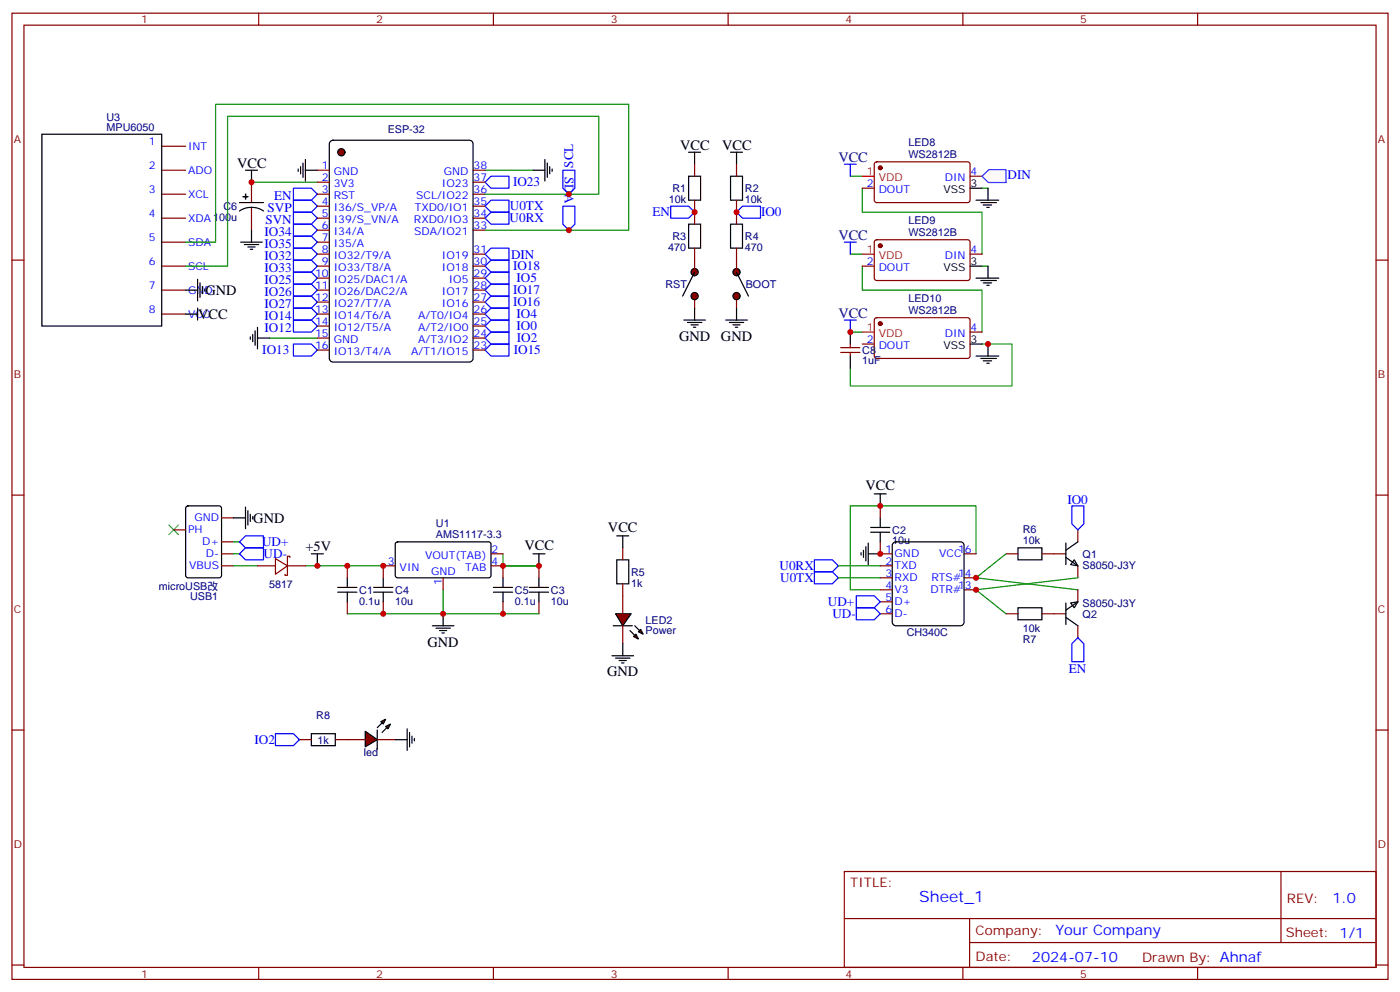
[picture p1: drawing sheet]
<svg xmlns="http://www.w3.org/2000/svg" width="412mm" height="292mm" viewBox="0 0 412 292" stroke-linecap="round" stroke-linejoin="round" font-family="sans-serif">
<g fill="none" stroke="#870000" stroke-width=".35">
<path d="M3.5 3.9h405.4v284.3h-405.4zM7.1 7.4h398.2v277.3h-398.2zM76.2 3.9v3.5M145.3 3.9v3.5M214.5 3.9v3.5M283.6 3.9v3.5M352.8 3.9v3.5M74.1 53.6v6M3.5 76.6h3.6M74.1 61v6.7M405.3 76.6h3.6M3.5 145.7h3.6"/>
<path d="M405.3 145.7h3.6M3.5 214.8h3.6M405.3 214.8h3.6M248.7 256.5h156.6v28.2h-156.6zM377.3 256.5v20.9M248.7 270.3h156.5M285.6 277.4h119.6M285.6 270.3v14.1M3.5 284h3.6M76.2 284.7v3.5M145.3 284.7v3.5M214.5 284.7v3.5"/>
<path d="M283.6 284.7v3.5M352.8 284.7v3.5M405.3 284h3.6"/>
</g>
<path d="M70.6 59.6h7M70.6 62.1a6.4 6.4 0 0 1 7 0" fill="none" stroke="#000" stroke-width=".35"/>
<g fill="#870000" stroke="#000" stroke-width=".35">
<path d="M71.6 57.9h1.4z"/>
<path d="M72.3 57.2l.1 1.4z"/>
</g>
<path d="M217 87.1v3.6" fill="none" stroke="#870000" stroke-width=".35"/>
<circle cx="217" cy="80.1" r="1.06" fill="#870000" stroke="#000" stroke-width=".35"/>
<path d="M217 76.6v3.5" fill="none" stroke="#870000" stroke-width=".35"/>
<circle cx="217" cy="87.1" r="1.06" fill="#870000" stroke="#000" stroke-width=".35"/>
<path d="M217 80.1l3.5 7" fill="none" stroke="#000" stroke-width=".35"/>
<path d="M204.6 87.1v3.6" fill="none" stroke="#870000" stroke-width=".35"/>
<circle cx="204.6" cy="80.1" r="1.06" fill="#870000" stroke="#000" stroke-width=".35"/>
<path d="M204.6 76.6v3.5" fill="none" stroke="#870000" stroke-width=".35"/>
<circle cx="204.6" cy="87.1" r="1.06" fill="#870000" stroke="#000" stroke-width=".35"/>
<g fill="none" stroke="#000" stroke-width=".35">
<path d="M204.6 80.1l-3.5 7M256.5 156.6h5.6M256.5 155.2h5.6M257.5 145.3h3.6M259.3 145.3v3.6M259.3 152.4v2.8M259.3 156.6v2.9M263.1 159.9l.8-.4h19l.9 .4 .2 .6v22.6l-.5 .8-.6 .2h-19l-.9-.4-.2-.6v-22.6zM314 159.8v6.4M317.5 159.5l-3.5 2.4M314 177.4v6.4M314 164l3.5 2.5"/>
<path d="M315.4 177.4l2.1-.3-1.1 1.8zM316.4 164.7l1.1 1.8-2.1-.3zM317.5 177.1l-3.5 2.5M314 181.7l3.5 2.4M91.7 215.9h7.1v3.5h-7.1z"/>
</g>
<g fill="none" stroke="#870000" stroke-width=".35">
<path d="M259.3 148.9v3.5M259.3 159.5v3.5h3.5M317.5 155.9v3.6M259.3 170h3.5M259.3 173.6h3.5M259.3 177.1h3.5M259.3 166.5h3.5M284 163h3.5M284 170h3.5M284 173.6h3.5M310.4 163h3.6M317.5 166.5v3.5"/>
<path d="M317.5 173.6v3.5M259.3 180.6h3.5M310.4 180.6h3.6M317.5 184.1v3.6M88.2 217.7h3.5M98.8 217.7h3.5"/>
</g>
<path d="M287.5 163v-14.1h-37v24.7h8.8M287.5 170l30 3.6" fill="none" stroke="#008700" stroke-width=".35"/>
<g fill="#870000" stroke="#000" stroke-width=".35">
<path d="M107.6 215.2l3.5 2.5-3.5 2.1z"/>
<path d="M111.1 214.8v5.7z"/>
<path d="M111.1 214.1l1.4-1.4z"/>
<path d="M112.5 215.5l1.4-1.4z"/>
<path d="M112.2 212.4l1.4-.7-.7 1.4z"/>
<path d="M113.6 213.8l1.4-.7-.7 1.4z"/>
</g>
<path d="M102.3 217.7h5.3M111.1 217.7h5.3" fill="none" stroke="#870000" stroke-width=".35"/>
<g fill="#870000" stroke="#000" stroke-width=".35">
<path d="M181.3 180.6h4.6l-2.5 3.5z"/>
<path d="M180.6 184.1h5.7z"/>
<path d="M187 184.1l1.4 1.5z"/>
<path d="M185.6 185.6l1.4 1.4z"/>
<path d="M188.7 185.2l.7 1.4-1.4-.7z"/>
<path d="M187.3 186.6l.7 1.4-1.4-.7z"/>
</g>
<g fill="none" stroke="#870000" stroke-width=".35">
<path d="M204.6 48.3v3.6M204.6 58.9v7.1M217 48.3v3.6M217 58.9v7.1M204.6 73v3.6M217 73v3.6M51.2 155.9h3.5M65.3 159.5h3.5M65.3 152.4h3.5M65.3 163h3.5M65.3 166.5h3.5M102.3 166.5v3.5"/>
<path d="M102.3 177.1v3.5M112.9 177.1v3.5M116.4 166.5h-3.5v3.5M130.5 170v3.6M144.6 166.5h3.6v3.5M144.6 163h3.6M148.2 177.1v3.5M158.7 166.5v3.5M158.7 177.1v3.5M183.4 161.2v3.5M183.4 171.8v8.8M296.3 163h3.6"/>
<path d="M306.9 163h3.5M183.4 184.1v5.3M296.3 180.6h3.6M306.9 180.6h3.5"/>
</g>
<g fill="none" stroke="#000" stroke-width=".35">
<path d="M72.3 50.1h3.5M74.1 50.1v3.5M87.8 49.7v.7M88.5 49v2.2M89.3 48v4.2M90 50.1h3.5M90 46.9v6.4M97.2 41.7l.9-.4h40.2l.8 .4 .2 .6v63.2l-.4 .8-.6 .2h-40.2l-.9-.4-.2-.6v-63.2zM157 50.1h3.5M160.5 46.9v6.4M161.2 48v4.2M161.9 49v2.2"/>
<path d="M162.6 49.7v.7M202.8 51.9h3.6v7h-3.6zM202.8 44.8h3.6M204.6 44.8v3.5M215.2 51.9h3.5v7h-3.5zM215.2 44.8h3.5M217 44.8v3.5M70.9 71.3h6.4M72 72h4.2M73 72.7h2.1M73.7 73.4h.7M74.1 67.7v3.6"/>
<path d="M202.8 66h3.6v7h-3.6zM215.2 66h3.5v7h-3.5zM73.7 99.1v.7M74.4 98.4v2.1M75.1 97.4v4.2M75.8 99.5h3.6M75.8 96.3v6.4M54.9 149.1l.5-.2h9.2l.6 .4 .1 20-.5 .7h-9.4l-.7-.4v-20zM116.7 159.7l.4-.2h27.1l.4 .7v9.4l-.7 .4h-27.1l-.4-.7v-9.1zM181.7 157.7h3.5M183.4 157.7v3.5M91.7 163h3.5"/>
<path d="M93.5 163v3.5M99.5 174.3h5.6M99.5 172.9h5.6M102.3 170v2.9M102.3 174.3v2.8M110.1 174.3h5.6M110.1 172.9h5.6M112.9 170v2.9M112.9 174.3v2.8M145.3 174.3h5.7M145.3 172.9h5.7M148.2 170v2.9"/>
<path d="M148.2 174.3v2.8M155.9 174.3h5.7M155.9 172.9h5.7M157 163h3.5M158.7 163v3.5M158.7 170v2.9M158.7 174.3v2.8M181.7 164.7h3.5v7.1h-3.5zM299.9 178.9h7v3.5h-7zM299.9 161.2h7v3.5h-7z"/>
</g>
<path d="M74.1 53.6h19.4M142.9 50.1h14.1M79.4 99.5h14.1M68.8 159.5h1.8M68.8 163h1.8M90 166.5h22.9M130.5 173.6v7M148.2 163v3.5h10.5h-10.5M102.3 180.6h56.4" fill="none" stroke="#008700" stroke-width=".35"/>
<path d="M49.7 154.5l2.9 2.8M52.6 154.5l-2.9 2.8" fill="none" stroke="#3c3" stroke-width=".35"/>
<g fill="none" stroke="#00f" stroke-width=".35">
<path d="M86.4 55.4h5.3l1.8 1.8-1.8 1.7h-5.3zM86.4 58.9h5.3l1.8 1.8-1.8 1.7h-5.3zM142.9 53.6l1.7-1.7h5.3v3.5h-5.3zM165.8 50.1h3.5v5.3l-1.7 1.8-1.8-1.8zM86.4 62.4h5.3l1.8 1.8-1.8 1.8h-5.3zM86.4 66h5.3l1.8 1.7-1.8 1.8h-5.3zM86.4 69.5h5.3l1.8 1.8-1.8 1.7h-5.3zM86.4 76.6h5.3l1.8 1.7-1.8 1.8h-5.3zM86.4 73h5.3l1.8 1.8-1.8 1.8h-5.3zM142.9 60.7l1.7-1.8h5.3v3.5h-5.3zM142.9 64.2l1.7-1.8h5.3v3.6h-5.3zM142.9 74.8l1.7-1.8h5.3v3.6h-5.3z"/>
<path d="M142.9 78.3l1.7-1.7h5.3v3.5h-5.3zM165.8 60.7h3.5v5.3l-1.7 1.7-1.8-1.7zM86.4 87.1h5.3l1.8 1.8-1.8 1.8h-5.3zM86.4 83.6h5.3l1.8 1.8-1.8 1.7h-5.3zM86.4 80.1h5.3l1.8 1.7-1.8 1.8h-5.3zM86.4 90.7h5.3l1.8 1.7-1.8 1.8h-5.3zM86.4 94.2h5.3l1.8 1.8-1.8 1.7h-5.3zM142.9 99.5l1.7-1.8h5.3v3.5h-5.3zM142.9 81.8l1.7-1.7h5.3v3.5h-5.3zM142.9 85.4l1.7-1.8h5.3v3.5h-5.3zM142.9 92.4l1.7-1.7h5.3v3.5h-5.3zM142.9 96l1.7-1.8h5.3v3.5h-5.3z"/>
<path d="M144.6 87.1h5.3v3.6h-5.3l-1.7-1.8zM86.4 101.2h5.3l1.8 1.8-1.8 1.8h-5.3zM142.9 103l1.7-1.8h5.3v3.6h-5.3z"/>
</g>
<circle cx="100.5" cy="44.8" r="1.06" fill="#870000" stroke="#000" stroke-width=".35"/>
<g fill="none" stroke="#870000" stroke-width=".35">
<path d="M47.6 50.1h7.1M47.6 57.2h7.1M47.6 43h7.1M93.5 50.1h3.5M93.5 53.6h3.5M93.5 57.2h3.5M139.3 50.1h3.6M139.3 53.6h3.6M139.3 57.2h3.6M254 55.4h3.5M257.8 47.8l.4-.2 27.1 .1 .5 .6-.1 10.9-.7 .4h-27l-.5-.7v-10.6zM285.8 51.9h3.5"/>
<path d="M47.6 64.2h7.1M47.6 71.3h7.1M47.6 78.3h7.1M93.5 60.7h3.5M93.5 64.2h3.5M93.5 67.7h3.5M93.5 71.3h3.5M93.5 74.8h3.5M93.5 78.3h3.5M139.3 60.7h3.6M139.3 64.2h3.6M139.3 67.7h3.6"/>
<path d="M139.3 74.8h3.6M139.3 78.3h3.6M254 78.3h3.5M257.8 70.8l.4-.2h27.1l.5 .7-.1 10.8-.7 .4h-27l-.5-.7v-10.5zM285.8 74.8h3.5M47.6 85.4h7.1M47.6 92.4h7.1M93.5 81.8h3.5M93.5 85.4h3.5M93.5 88.9h3.5M93.5 92.4h3.5M93.5 96h3.5"/>
<path d="M93.5 99.5h3.5M139.3 81.8h3.6M139.3 85.4h3.6M139.3 88.9h3.6M139.3 92.4h3.6M139.3 96h3.6M139.3 99.5h3.6M257.8 93.7l.4-.2h27.1l.5 .7-.1 10.8-.7 .5-27-.1-.5-.6v-10.6zM285.8 97.7h3.5M93.5 103h3.5M139.3 103h3.6M247.6 102.3h5.7"/>
<path d="M247.6 103.7h5.7M250.5 101.2v1.1M250.5 103.7v1.1M254 101.2h3.5M75.8 166.5h5.3M81.1 164.4l3.6 2.1-3.6 2.5zM84.7 166.5v2.8h-.7v-.3M84.7 166.5h5.3M85.4 164v-.3h-.7v2.8"/>
</g>
<g fill="none" stroke="#00f" stroke-width=".35">
<path d="M248.7 48.3h3.5M250.5 48.3v3.6M197.6 60.7h5.2l1.8 1.7-1.8 1.8h-5.2zM218.7 60.7h5.3v3.5h-5.3l-1.7-1.8zM248.7 71.3h3.5M250.5 71.3v3.5M248.7 94.2h3.5M250.5 94.2v3.5M70.6 159.5l1.7-1.8h5.3v3.5h-5.3zM315.7 148.9h3.6v5.3l-1.8 1.7-1.8-1.7zM70.6 163l1.7-1.8h5.3v3.5h-5.3zM239.9 164.7h5.3l1.7 1.8-1.7 1.8h-5.3z"/>
<path d="M239.9 168.3h5.3l1.7 1.7-1.7 1.8h-5.3zM252.2 175.3h5.3l1.8 1.8-1.8 1.8h-5.3zM252.2 178.9h5.3l1.8 1.7-1.8 1.8h-5.3zM317.5 187.7l1.8 1.7v5.3h-3.6v-5.3zM81.1 215.9h5.3l1.8 1.8-1.8 1.7h-5.3z"/>
</g>
<g fill="none" stroke="#008700" stroke-width=".35">
<path d="M250.5 51.9h3.5M254 55.4v7h35.3v12.4M289.3 55.4h1.7M250.5 74.8h3.5M254 78.3v7.1h35.3v12.3M289.3 78.3h1.7M250.5 97.7h3.5M289.3 101.2h8.8v12.4h-47.6v-5.3M68.8 166.5h7M246.9 166.5h12.4M246.9 170h12.4M296.3 163l-8.8 7"/>
<path d="M317.5 170l-30 3.6 8.8 7"/>
</g>
<g fill="none" stroke="#000" stroke-width=".35">
<path d="M12.3 39.5h35.3v56.5h-35.3zM285.8 55.4h3.5M287.5 58.9h6.7M288.9 59.6h4.6M291 55.4v3.5M285.8 78.3h3.5M289.6 60.3h2.5M290.7 61h.7M291 78.3v3.5M54.7 85.4h3.5M54.7 92.4h3.5M58.2 82.2v6.3"/>
<path d="M58.2 90.7v3.5M58.9 83.3v4.2M59.6 84.3v2.1M60.3 85v.7M201.4 94.2h6.4M202.5 94.9h4.2M203.6 95.6h2.1M204.3 96.3h.7M204.6 90.7v3.5M213.8 94.2h6.3M214.8 94.9h4.3M215.9 95.6h2.1"/>
<path d="M216.6 96.3h.7M217 90.7v3.5M250.5 97.7v3.5M287.5 81.8h6.7M288.9 82.5h4.6M289.6 83.3h2.5M290.7 84h.7M250.5 104.8v3.5M285.8 101.2h3.5M287.5 104.8h6.7M288.9 105.5h4.6M289.6 106.2h2.5"/>
<path d="M290.7 106.9h.7M291 101.2v3.6M68.8 152.4h3.5M72.3 149.2v6.4M73 150.3v4.2M73.7 151.3v2.2M74.4 152v.8M255.8 159.8v6.4M253.6 162.6v.7M254.4 161.9v2.1M255.1 160.9v4.2M255.8 163h3.5"/>
<path d="M127.4 184.1h6.3M128.4 184.9h4.2M129.5 185.6h2.1M130.2 186.3h.7M130.5 180.6v3.5M180.3 193h6.3M181.3 193.7h4.3M182.4 194.4h2.1M183.1 195.1h.7M183.4 189.4v3.6M116.4 217.7h3.5M119.9 214.5v6.3"/>
<path d="M120.6 215.5v4.3M121.4 216.6v2.1M122.1 217.3v.7"/>
</g>
<g fill="#870000" stroke="#870000" stroke-width=".35">
<circle cx="259.3" cy="95.3" r=".53"/>
<circle cx="259.3" cy="72.3" r=".53"/>
<circle cx="259.3" cy="49.4" r=".53"/>
</g>
<path d="M254 51.9h3.5M254 74.8h3.5M254 97.7h3.5" fill="none" stroke="#f00" stroke-width=".35"/>
<path d="M289.3 51.9l2-2h5l.1 3.8h-5.3z" fill="#fff7f7" stroke="#420aff" stroke-width=".35"/>
<path d="M142.9 57.2h33.5v-23h-109.4v44.1h-12.3M142.9 67.7h42.3v-37h-121.7v40.6h-8.8" fill="none" stroke="#008700" stroke-width=".35"/>
<g fill="#c00">
<circle cx="74.1" cy="53.6" r=".88"/>
<circle cx="259.3" cy="163" r=".88"/>
<circle cx="287.5" cy="170" r=".88"/>
<circle cx="287.5" cy="173.6" r=".88"/>
<circle cx="259.3" cy="148.9" r=".88"/>
<circle cx="130.5" cy="180.6" r=".88"/>
<circle cx="158.8" cy="166.5" r=".88"/>
<circle cx="148.2" cy="180.6" r=".88"/>
<circle cx="112.9" cy="180.6" r=".88"/>
<circle cx="112.9" cy="166.5" r=".88"/>
<circle cx="102.3" cy="166.5" r=".88"/>
<circle cx="148.2" cy="166.5" r=".88"/>
<circle cx="93.5" cy="166.5" r=".88"/>
<circle cx="217" cy="62.4" r=".88"/>
<circle cx="204.6" cy="62.4" r=".88"/>
<circle cx="250.5" cy="97.7" r=".88"/>
<circle cx="291" cy="101.2" r=".88"/>
<circle cx="167.6" cy="67.7" r=".88"/>
<circle cx="167.6" cy="57.1" r=".88"/>
</g>
<text font-size="4.6" fill="#00f" x="270.8" y="265.5">Sheet_1</text>
<g font-size="4.2">
<text x="200.4" y="44.1">VCC</text>
<text x="212.7" y="44.1">VCC</text>
<text x="69.8" y="49.4">VCC</text>
<text x="60.5" y="86.8">GND</text>
<text x="58.4" y="93.9">VCC</text>
<text x="200" y="100.3">GND</text>
<text x="212.4" y="100.3">GND</text>
<text x="254.9" y="144.2">VCC</text>
<text x="74.6" y="153.8">GND</text>
<text x="154.5" y="161.8">VCC</text>
<text x="179.1" y="156.6">VCC</text>
<text x="90" y="162.3">+5V</text>
<text x="125.9" y="190.3">GND</text>
<text x="178.9" y="199.1">GND</text>
</g>
<g font-size="4.2" fill="#000080">
<text x="247" y="47.6">VCC</text>
<text x="247" y="70.6">VCC</text>
<text x="247" y="93.5">VCC</text>
</g>
<g font-size="4.2" fill="#00f">
<text x="392.5" y="265.7">1.0</text>
<text x="310.9" y="275.3">Your Company</text>
<text x="304" y="283.1">2024-07-10</text>
</g>
<g font-size="3.9" fill="#00f">
<text x="166.4" y="52" transform="rotate(90 166.4 52)">SDA</text>
<text x="168.9" y="49.4" transform="rotate(-90 168.9 49.4)">SCL</text>
<text x="296.8" y="52.6">DIN</text>
<text x="80.7" y="58.9">EN</text>
<text x="151.1" y="54.9">IO23</text>
<text x="78.2" y="66">SVN</text>
<text x="78.8" y="62.4">SVP</text>
<text x="150.1" y="65.5">U0RX</text>
<text x="150.2" y="61.9">U0TX</text>
<text x="192.2" y="63.7">EN</text>
<text x="224.2" y="63.7">IO0</text>
<text x="77.9" y="69.5">IO34</text>
<text x="77.9" y="73">IO35</text>
<text x="77.9" y="76.6">IO32</text>
<text x="150.5" y="76.1">DIN</text>
<text x="77.9" y="83.6">IO25</text>
<text x="77.9" y="80.1">IO33</text>
<text x="151.1" y="79.6">IO18</text>
<text x="152.1" y="83.1">IO5</text>
<text x="77.9" y="87.1">IO26</text>
<text x="151.1" y="86.6">IO17</text>
<text x="77.9" y="90.7">IO27</text>
<text x="77.9" y="94.2">IO14</text>
<text x="151.1" y="90.2">IO16</text>
<text x="152.1" y="93.7">IO4</text>
<text x="77.9" y="97.7">IO12</text>
<text x="152.1" y="97.2">IO0</text>
<text x="152.3" y="100.8">IO2</text>
<text x="77.3" y="104.3">IO13</text>
<text x="151.4" y="104.3">IO15</text>
<text x="314.4" y="148.4">IO0</text>
<text x="77.2" y="160.7">UD+</text>
<text x="77.7" y="164.2">UD-</text>
<text x="229.6" y="167.8">U0RX</text>
<text x="229.8" y="171.3">U0TX</text>
<text x="243.9" y="178.4">UD+</text>
<text x="245.2" y="181.9">UD-</text>
<text x="314.8" y="198.1">EN</text>
<text x="75" y="218.9">IO2</text>
</g>
<g font-size="3.9" fill="#800">
<text x="250.5" y="261.1">TITLE:</text>
<text x="379.1" y="265.7">REV:</text>
<text x="287.4" y="275.3">Company:</text>
<text x="378.7" y="275.9">Sheet: 1/1</text>
<text x="287.4" y="282.9">Date:</text>
<text x="336.4" y="283">Drawn By: Ahnaf</text>
</g>
<g font-size="3.2" fill="#800">
<text x="41.6" y="6.9">1</text>
<text x="110.8" y="6.9">2</text>
<text x="179.9" y="6.9">3</text>
<text x="249.1" y="6.9">4</text>
<text x="318.2" y="6.9">5</text>
<text x="4.1" y="42">A</text>
<text x="405.9" y="42">A</text>
<text x="4.1" y="111.1">B</text>
<text x="405.9" y="111.1">B</text>
<text x="4.1" y="180.3">C</text>
<text x="405.9" y="180.3">C</text>
<text x="4.1" y="249.4">D</text>
<text x="405.9" y="249.4">D</text>
<text x="41.6" y="287.7">1</text>
<text x="110.8" y="287.7">2</text>
<text x="179.9" y="287.7">3</text>
<text x="249.1" y="287.7">4</text>
<text x="318.2" y="287.7">5</text>
</g>
<g font-size="3.2" fill="#000080">
<text x="31.4" y="35.5">U3</text>
<text x="31.4" y="38.5">MPU6050</text>
<text x="114.2" y="39">ESP-32</text>
<text x="267.6" y="46.6">WS2812B</text>
<text x="267.6" y="43">LED8</text>
<text x="197" y="59.7">10k</text>
<text x="198.1" y="56.5">R1</text>
<text x="219.4" y="59.7">10k</text>
<text x="219.4" y="56.5">R2</text>
<text x="65.8" y="61.8">C6</text>
<text x="267.6" y="66">LED9</text>
<text x="198.1" y="70.7">R3</text>
<text x="219.4" y="70.7">R4</text>
<text x="267.6" y="69.5">WS2812B</text>
<text x="196.8" y="73.8">470</text>
<text x="219.4" y="73.8">470</text>
<text x="196" y="84.8">RST</text>
<text x="219.7" y="84.8">BOOT</text>
<text x="267.6" y="88.9">LED10</text>
<text x="267.6" y="92.4">WS2812B</text>
<text x="254" y="107.2">1uF</text>
<text x="254" y="104.1">C8</text>
<text x="128.4" y="155">U1</text>
<text x="128.4" y="158.2">AMS1117-3.3</text>
<text x="262.8" y="160.2">10u</text>
<text x="262.8" y="157.1">C2</text>
<text x="301.3" y="160.2">10k</text>
<text x="301.3" y="157">R6</text>
<text x="318.9" y="167.3">S8050-J3Y</text>
<text x="318.9" y="164.1">Q1</text>
<text x="46.8" y="173.6">microUSB改</text>
<text x="79.2" y="173">5817</text>
<text x="185.9" y="172.6">1k</text>
<text x="185.9" y="169.4">R5</text>
<text x="56" y="176.6">USB1</text>
<text x="105.8" y="177.9">0.1u</text>
<text x="105.8" y="174.7">C1</text>
<text x="116.4" y="177.9">10u</text>
<text x="116.4" y="174.7">C4</text>
<text x="151.7" y="177.9">0.1u</text>
<text x="151.7" y="174.7">C5</text>
<text x="162.3" y="177.9">10u</text>
<text x="162.3" y="174.7">C3</text>
<text x="318.9" y="178.7">S8050-J3Y</text>
<text x="190.1" y="183.5">LED2</text>
<text x="301.3" y="185.9">10k</text>
<text x="318.9" y="181.9">Q2</text>
<text x="190.1" y="186.7">Power</text>
<text x="267.1" y="187.1">CH340C</text>
<text x="301.3" y="189.1">R7</text>
<text x="93.2" y="211.6">R8</text>
<text x="93.5" y="218.8">1k</text>
<text x="107.2" y="222.3">led</text>
</g>
<g font-size="3.2" fill="#00f">
<text x="43.8" y="42.7">1</text>
<text x="55.4" y="44.1">INT</text>
<text x="43.8" y="49.7">2</text>
<text x="55.4" y="51.2">ADO</text>
<text x="94.8" y="49.7">1</text>
<text x="94.8" y="53.3">2</text>
<text x="98.3" y="51.5">GND</text>
<text x="130.8" y="51.5">GND</text>
<text x="139.5" y="53.3">37</text>
<text x="139.5" y="49.7">38</text>
<text x="278.3" y="53.3">DIN</text>
<text x="285.9" y="51.5">4</text>
<text x="43.8" y="56.8">3</text>
<text x="55.4" y="58.2">XCL</text>
<text x="94.8" y="56.8">3</text>
<text x="98.3" y="55">3V3</text>
<text x="98.3" y="58.6">RST</text>
<text x="122.6" y="58.6">SCL/IO22</text>
<text x="130.2" y="55">IO23</text>
<text x="139.5" y="56.8">36</text>
<text x="255.3" y="55">2</text>
<text x="258.8" y="56.8">DOUT</text>
<text x="43.8" y="63.9">4</text>
<text x="55.4" y="65.3">XDA 100u</text>
<text x="94.8" y="60.3">4</text>
<text x="94.8" y="63.9">5</text>
<text x="98.3" y="62.1">I36/S_VP/A</text>
<text x="98.3" y="65.6">I39/S_VN/A</text>
<text x="121.9" y="65.6">RXD0/IO3</text>
<text x="122.2" y="62.1">TXD0/IO1</text>
<text x="139.5" y="63.9">34</text>
<text x="139.5" y="60.3">35</text>
<text x="43.8" y="70.9">5</text>
<text x="94.8" y="67.4">6</text>
<text x="94.8" y="70.9">7</text>
<text x="98.3" y="69.1">I34/A</text>
<text x="122" y="69.1">SDA/IO21</text>
<text x="139.5" y="67.4">33</text>
<text x="43.8" y="78">6</text>
<text x="55.4" y="72.3">SDA</text>
<text x="94.8" y="74.4">8</text>
<text x="94.8" y="78">9</text>
<text x="98.3" y="72.7">I35/A</text>
<text x="98.3" y="76.2">IO32/T9/A</text>
<text x="130.2" y="76.2">IO19</text>
<text x="139.5" y="78">30</text>
<text x="139.5" y="74.4">31</text>
<text x="255.3" y="78">2</text>
<text x="278.3" y="76.2">DIN</text>
<text x="285.9" y="74.4">4</text>
<text x="55.4" y="79.4">SCL</text>
<text x="92.8" y="81.5">10</text>
<text x="98.3" y="79.7">IO33/T8/A</text>
<text x="98.3" y="83.3">IO25/DAC1/A</text>
<text x="130.2" y="79.7">IO18</text>
<text x="132.2" y="83.3">IO5</text>
<text x="139.5" y="81.5">29</text>
<text x="258.8" y="79.7">DOUT</text>
<text x="43.8" y="85">7</text>
<text x="55.4" y="86.4">GND</text>
<text x="92.8" y="85">11</text>
<text x="92.8" y="88.5">12</text>
<text x="98.3" y="86.8">IO26/DAC2/A</text>
<text x="130.2" y="86.8">IO17</text>
<text x="139.5" y="88.5">27</text>
<text x="139.5" y="85">28</text>
<text x="43.8" y="92.1">8</text>
<text x="55.4" y="93.5">VCC</text>
<text x="92.8" y="92.1">13</text>
<text x="92.8" y="95.6">14</text>
<text x="98.3" y="90.3">IO27/T7/A</text>
<text x="98.3" y="93.8">IO14/T6/A</text>
<text x="123.2" y="93.8">A/T0/IO4</text>
<text x="130.2" y="90.3">IO16</text>
<text x="139.5" y="95.6">25</text>
<text x="139.5" y="92.1">26</text>
<text x="92.8" y="99.1">15</text>
<text x="98.3" y="97.4">IO12/T5/A</text>
<text x="98.3" y="100.9">GND</text>
<text x="123.2" y="100.9">A/T3/IO2</text>
<text x="123.2" y="97.4">A/T2/IO0</text>
<text x="139.5" y="99.1">24</text>
<text x="255.3" y="100.9">2</text>
<text x="278.3" y="99.1">DIN</text>
<text x="285.9" y="97.4">4</text>
<text x="92.8" y="102.7">16</text>
<text x="98.3" y="104.4">IO13/T4/A</text>
<text x="121.2" y="104.4">A/T1/IO15</text>
<text x="139.5" y="102.7">23</text>
<text x="258.8" y="102.7">DOUT</text>
<text x="57.3" y="153.5">GND</text>
<text x="55.4" y="157">PH</text>
<text x="59.5" y="160.5">D+</text>
<text x="55.7" y="167.6">VBUS</text>
<text x="60.7" y="164">D-</text>
<text x="114.2" y="166.2">3</text>
<text x="117.7" y="167.9">VIN</text>
<text x="125.2" y="164.4">VOUT(TAB)</text>
<text x="137" y="167.9">TAB</text>
<text x="144.8" y="162.6">2</text>
<text x="144.8" y="166.2">4</text>
<text x="260.8" y="166.2">2</text>
<text x="260.8" y="162.6">1</text>
<text x="263.5" y="167.6">TXD</text>
<text x="263.5" y="164">GND</text>
<text x="276.7" y="164">VCC</text>
<text x="282.2" y="162.6">16</text>
<text x="127" y="169.3">GND</text>
<text x="130.2" y="172.2" transform="rotate(-90 130.2 172.2)">1</text>
<text x="260.8" y="173.2">4</text>
<text x="260.8" y="169.7">3</text>
<text x="263.5" y="171.1">RXD</text>
<text x="274.4" y="171.1">RTS#</text>
<text x="282.2" y="169.7">14</text>
<text x="282.2" y="173.2">13</text>
<text x="260.8" y="176.7">5</text>
<text x="263.5" y="178.2">D+</text>
<text x="263.5" y="174.6">V3</text>
<text x="274.1" y="174.6">DTR#</text>
<text x="260.8" y="180.3">6</text>
<text x="263.5" y="181.7">D-</text>
</g>
<g font-size="3.2" fill="#f00">
<text x="255.3" y="51.5">1</text>
<text x="258.8" y="53.3">VDD</text>
<text x="255.3" y="74.4">1</text>
<text x="258.8" y="76.2">VDD</text>
<text x="255.3" y="97.4">1</text>
<text x="258.8" y="99.1">VDD</text>
</g>
<g font-size="3.2">
<text x="277.9" y="56.8">VSS</text>
<text x="285.9" y="55">3</text>
<text x="285.9" y="78">3</text>
<text x="277.9" y="79.7">VSS</text>
<text x="285.9" y="100.9">3</text>
<text x="277.9" y="102.7">VSS</text>
</g>
</svg>
